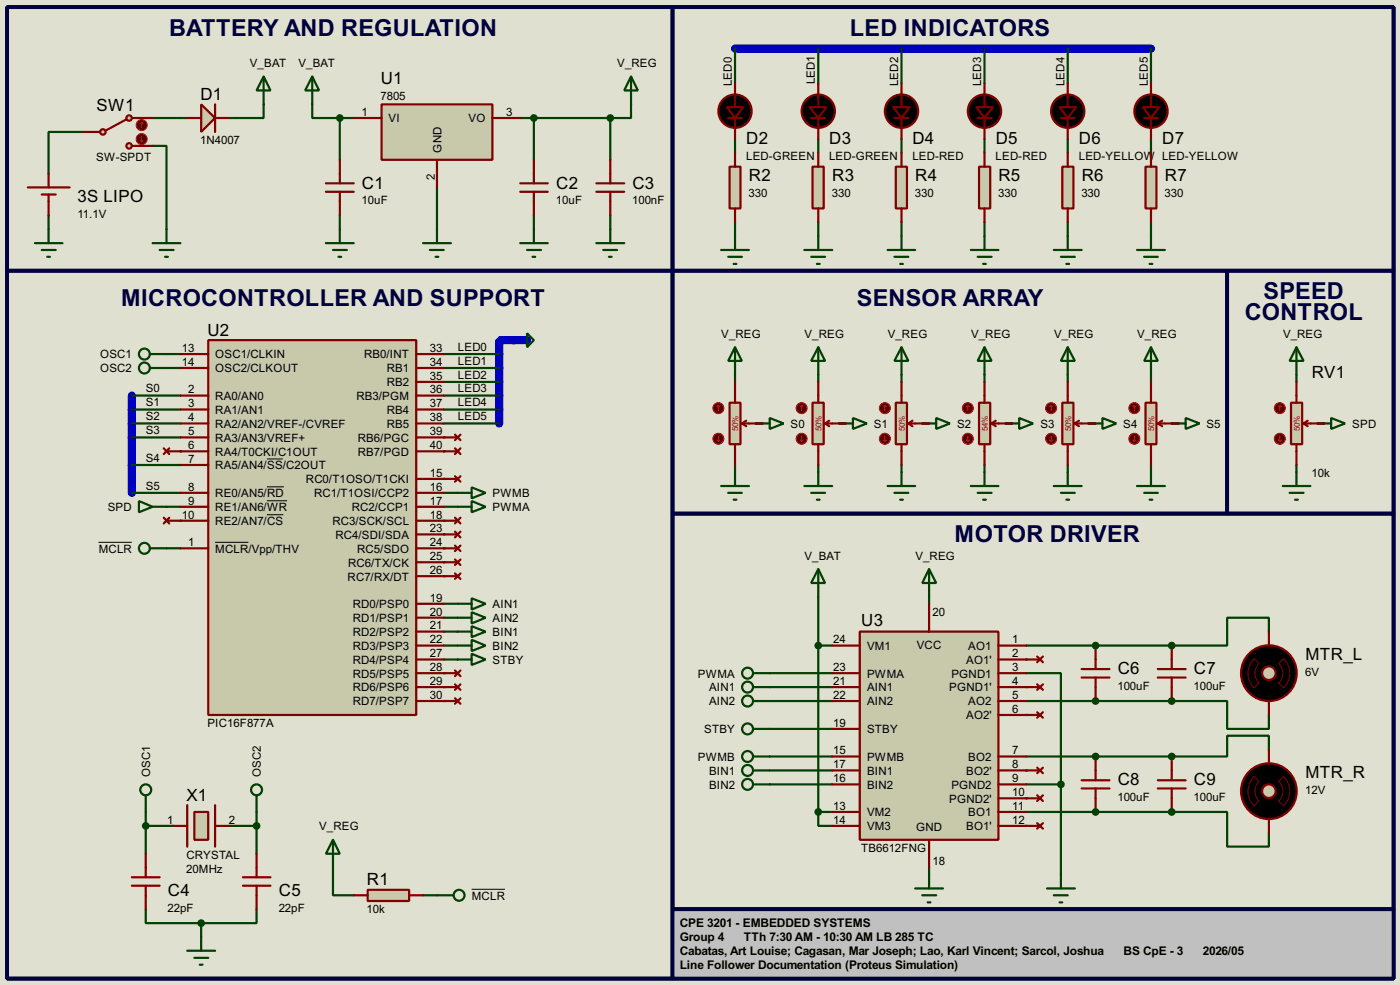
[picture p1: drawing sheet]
<svg xmlns="http://www.w3.org/2000/svg" width="256mm" height="180mm" viewBox="0 0 256 180" stroke-linecap="round" stroke-linejoin="round" font-family="sans-serif">
<path d="M0 0h256.5v180.3h-256.5z" fill="#e0e0d0"/>
<path d="M134.7 8.9h76.2M24.2 72.4v17.8M94 62.3h-2.5v15.2" fill="none" stroke="#0000c0" stroke-width="1.5"/>
<circle cx="94" cy="62.3" r=".75" fill="#0000c0"/>
<path d="M26.7 151.2h5.1M26.7 148.6v7.7M42 151.2h5M47 148.6v7.7M26.7 166.4v2.6h10.2M36.9 169v2.5M47 166.4v2.6h-10.1" fill="none" stroke="#004000" stroke-width=".4"/>
<circle cx="33.1" cy="82.6" r=".2" fill="#004000"/>
<path d="M30.5 92.8h2.6" fill="none" stroke="#004000" stroke-width=".4"/>
<circle cx="33.1" cy="95.3" r=".2" fill="#004000"/>
<path d="M30.5 64.8h2.6M30.5 67.4h2.6M81.3 90.2h2.6M81.3 92.8h2.6" fill="none" stroke="#004000" stroke-width=".4"/>
<circle cx="81.3" cy="95.3" r=".2" fill="#004000"/>
<path d="M81.3 110.5h2.6M81.3 113.1h2.6" fill="none" stroke="#004000" stroke-width=".4"/>
<g fill="#004000">
<circle cx="81.3" cy="82.6" r=".2"/>
<circle cx="81.3" cy="80.1" r=".2"/>
</g>
<path d="M81.3 77.5h10.2M81.3 75h10.2M81.3 72.4h10.2M81.3 69.9h10.2M81.3 67.4h10.2M81.3 64.8h10.2" fill="none" stroke="#004000" stroke-width=".4"/>
<g fill="#004000">
<circle cx="81.3" cy="128.3" r=".2"/>
<circle cx="81.3" cy="125.8" r=".2"/>
<circle cx="81.3" cy="123.2" r=".2"/>
</g>
<path d="M81.3 118.2h2.6M81.3 115.6h2.6M81.3 120.7h2.6" fill="none" stroke="#004000" stroke-width=".4"/>
<g fill="#004000">
<circle cx="81.3" cy="105.5" r=".2"/>
<circle cx="81.3" cy="102.9" r=".2"/>
<circle cx="81.3" cy="100.4" r=".2"/>
<circle cx="81.3" cy="97.8" r=".2"/>
<circle cx="81.3" cy="87.7" r=".2"/>
</g>
<g fill="none" stroke="#004000" stroke-width=".4">
<path d="M48.3 19.1v2.5h-6.3M57.2 19.1v2.5h5.1M115.6 19.1v2.5h-3.8M8.9 39.4v2.6M15.3 24.2h-6.4v7.6M28 26.7h2.5v15.3M28 21.6h6.3M62.3 21.6h2.5M62.3 21.6v7.7M62.3 39.4v2.6M80.1 34.3v7.7M95.3 21.6h16.5"/>
<path d="M97.8 21.6v7.7M97.8 39.4v2.6M111.8 21.6v7.7M111.8 39.4v2.6M24.2 72.4h8.9M24.2 77.5h8.9M24.2 75h8.9M24.2 90.2h8.9M24.2 85.1h8.9M24.2 80.1h8.9"/>
</g>
<circle cx="200.7" cy="118.2" r=".2" fill="#004000"/>
<path d="M200.7 118.2h14" fill="none" stroke="#004000" stroke-width=".4"/>
<circle cx="214.7" cy="118.2" r=".2" fill="#004000"/>
<path d="M232.5 115.6v-2.5h-7.7v5.1h-10.1" fill="none" stroke="#004000" stroke-width=".4"/>
<circle cx="200.7" cy="128.3" r=".2" fill="#004000"/>
<path d="M200.7 128.3h14" fill="none" stroke="#004000" stroke-width=".4"/>
<circle cx="214.7" cy="128.3" r=".2" fill="#004000"/>
<path d="M214.7 128.3h10.1v5.1h7.7v-2.5" fill="none" stroke="#004000" stroke-width=".4"/>
<circle cx="200.7" cy="138.5" r=".2" fill="#004000"/>
<path d="M200.7 138.5h14" fill="none" stroke="#004000" stroke-width=".4"/>
<circle cx="214.7" cy="138.5" r=".2" fill="#004000"/>
<path d="M232.5 137.2v-2.5h-7.7v3.8h-10.1" fill="none" stroke="#004000" stroke-width=".4"/>
<circle cx="200.7" cy="148.6" r=".2" fill="#004000"/>
<path d="M200.7 148.6h14" fill="none" stroke="#004000" stroke-width=".4"/>
<circle cx="214.7" cy="148.6" r=".2" fill="#004000"/>
<g fill="none" stroke="#004000" stroke-width=".4">
<path d="M149.9 109.3v39.3M149.9 118.2h2.6M188 118.2h12.7M141 123.2h11.5M141 125.8h11.5M141 128.3h11.5M141 138.5h11.5M141 141h11.5M141 143.6h11.5M149.9 148.6v2.6h2.6M149.9 148.6h2.6M194.4 143.6v16.5"/>
<path d="M214.7 148.6h10.1v6.4h7.7v-2.5"/>
</g>
<circle cx="188" cy="120.7" r=".2" fill="#004000"/>
<path d="M188 128.3h12.7" fill="none" stroke="#004000" stroke-width=".4"/>
<circle cx="188" cy="130.9" r=".2" fill="#004000"/>
<path d="M188 123.2h6.4v20.4" fill="none" stroke="#004000" stroke-width=".4"/>
<circle cx="188" cy="125.8" r=".2" fill="#004000"/>
<path d="M188 148.6h12.7" fill="none" stroke="#004000" stroke-width=".4"/>
<circle cx="188" cy="151.2" r=".2" fill="#004000"/>
<path d="M188 138.5h12.7" fill="none" stroke="#004000" stroke-width=".4"/>
<circle cx="188" cy="141" r=".2" fill="#004000"/>
<path d="M188 143.6h6.4" fill="none" stroke="#004000" stroke-width=".4"/>
<circle cx="188" cy="146.1" r=".2" fill="#004000"/>
<g fill="none" stroke="#004000" stroke-width=".4">
<path d="M134.7 8.9v6.4M149.9 8.9v6.4M165.2 8.9v6.4M180.4 8.9v6.4M195.6 8.9v6.4M210.9 8.9v6.4M134.7 25.5v2.5M149.9 25.5v2.5M165.2 25.5v2.5M180.4 25.5v2.5M195.6 25.5v2.5M210.9 25.5v2.5"/>
<path d="M134.7 40.7v2.5M149.9 40.7v2.5M165.2 40.7v2.5M180.4 40.7v2.5M195.6 40.7v2.5M210.9 40.7v2.5M134.7 68.6v1.3M138.5 77.5h1.3M149.9 68.6v1.3M153.7 77.5h1.3M165.2 68.6v1.3M169 77.5h1.2"/>
<path d="M180.4 68.6v1.3M184.2 77.5h1.3M195.6 68.6v1.3M199.4 77.5h1.3M210.9 68.6v1.3M214.7 77.5h1.3M237.5 68.6v1.3M241.4 77.5h1.2M134.7 85.1v1.3M149.9 85.1v1.3M165.2 85.1v1.3M180.4 85.1v1.3"/>
<path d="M195.6 85.1v1.3M210.9 85.1v1.3M237.5 85.1v1.3M30.5 100.4h2.6M170.2 109.3v1.2M141 133.4h11.5M61 158.8v5.1h3.8M170.2 158.8v3.8M77.5 163.9h2.6M167.7 162.6h5.1M169 163.9h2.5M170 165.2h.5"/>
</g>
<path d="M5.1 34.3h7.7M7.7 35.6h2.5M8.9 31.8v2.5M8.9 35.6v3.8" fill="none" stroke="#800000" stroke-width=".4"/>
<path d="M69.9 19.1h20.3v10.2h-20.3z" fill="#c8c8aa" stroke="#800000" stroke-width=".4"/>
<path d="M64.8 21.6h5.1M80.1 29.3v5M90.2 21.6h5.1" fill="none" stroke="#800000" stroke-width=".4"/>
<circle cx="232.4" cy="123.2" r="5.1" fill="#000" stroke="#800000" stroke-width=".4"/>
<path d="M229.8 120.6l.9 .8a2.54 2.54 0 0 0 0 3.6l-.9 .9a3.7 3.7 0 0 1 0-5.3zM234.3 121.4l.9-.8a3.7 3.7 0 0 1 0 5.3l-.9-.9a2.53 2.53 0 0 0 0-3.6z" fill="none" stroke="#800000" stroke-width=".18"/>
<circle cx="232.4" cy="123.2" r="1.25" fill="#c8c8aa" stroke="#800000" stroke-width=".4"/>
<path d="M95.3 35.1h5.1M95.3 33.6h5.1M97.8 29.3v4.3M97.8 35.1v4.3M109.3 35.1h5.1M109.3 33.6h5.1M111.8 29.3v4.3M111.8 35.1v4.3M232.5 115.6v2.6M232.5 128.3v2.6" fill="none" stroke="#800000" stroke-width=".4"/>
<circle cx="232.4" cy="144.8" r="5.1" fill="#000" stroke="#800000" stroke-width=".4"/>
<path d="M229.8 142.1l.9 .9a2.54 2.54 0 0 0 0 3.6l-.9 .9a3.8 3.8 0 0 1 0-5.4zM235.2 142.1a3.8 3.8 0 0 1 0 5.4l-.9-.9a2.54 2.54 0 0 0 0-3.6z" fill="none" stroke="#800000" stroke-width=".18"/>
<circle cx="232.4" cy="144.8" r="1.25" fill="#c8c8aa" stroke="#800000" stroke-width=".4"/>
<path d="M232.5 137.2v2.6M34.3 147.4v7.6M39.4 147.4v7.6M232.5 149.9v2.6" fill="none" stroke="#800000" stroke-width=".4"/>
<path d="M35.6 148.6h2.6v5.1h-2.6z" fill="#c8c8aa" stroke="#800000" stroke-width=".4"/>
<g fill="none" stroke="#800000" stroke-width=".4">
<path d="M83.4 79.6l1 1M84.4 79.6l-1 1M30 94.8l1 1M30 82.1l1 1M30.5 82.6h2.6M30.5 95.3h2.6M31 94.8l-1 1M31 82.1l-1 1M81.3 80.1h2.6M81.3 82.6h2.6M81.3 87.7h2.6M81.3 95.3h2.6"/>
<path d="M81.3 97.8h2.6M83.4 82.1l1 1M83.4 87.2l1 1M83.4 94.8l1 1M83.4 97.3l1 1.1M83.4 99.9l1 1M84.4 82.1l-1 1M84.4 87.2l-1 1M84.4 94.8l-1 1M84.4 97.3l-1 1.1M84.4 99.9l-1 1M81.3 100.4h2.6"/>
<path d="M81.3 102.9h2.6M81.3 105.5h2.6M83.4 102.4l1 1M83.4 105l1 1M84.4 102.4l-1 1M84.4 105l-1 1M200.7 118.2v4.3M214.7 118.2v4.3M81.3 123.2h2.6M81.3 125.8h2.6M81.3 128.3h2.6M83.4 122.7l1 1.1"/>
<path d="M83.4 125.3l1 1M83.4 127.8l1 1M84.4 122.7l-1 1.1M84.4 125.3l-1 1M84.4 127.8l-1 1M198.2 122.5h5.1M198.2 124h5.1M200.7 124v4.3M212.1 122.5h5.1M212.1 124h5.1M214.7 124v4.3M26.7 156.3v4.3"/>
<path d="M31.8 151.2h2.5M39.4 151.2h2.6M47 156.3v4.3M24.2 160.6h5.1M24.2 162.1h5.1M26.7 162.1v4.3M44.5 160.6h5.1M44.5 162.1h5.1M47 162.1v4.3"/>
</g>
<g fill="none" stroke="#004000" stroke-width=".4">
<path d="M27.5 64.8h3M27.5 67.4h3M96.6 61l1.2 1.3-1.2 1.3zM25.5 91.7l2.5 1.1-2.5 1zM28 92.8h2.5M83.9 90.2h2.5M83.9 92.8h2.5M86.4 91.7l2.6 1.1-2.6 1zM86.4 89.2l2.6 1-2.6 1zM132.1 89h5.1M133.4 90.2h2.5M134.4 91.5h.5"/>
<path d="M134.7 86.4v2.6M147.4 89h5.1M148.6 90.2h2.6M149.7 91.5h.5M149.9 86.4v2.6M162.6 89h5.1M163.9 90.2h2.5M164.9 91.5h.5M165.2 86.4v2.6M177.9 89h5M179.1 90.2h2.6M180.1 91.5h.5"/>
<path d="M180.4 86.4v2.6M193.1 89h5.1M194.4 90.2h2.5M195.4 91.5h.5M195.6 86.4v2.6M208.3 89h5.1M209.6 90.2h2.5M210.6 91.5h.5M210.9 86.4v2.6M235 89h5.1M236.3 90.2h2.5M237.3 91.5h.5"/>
<path d="M237.5 86.4v2.6M83.9 110.5h2.5M83.9 113.1h2.5M83.9 115.6h2.5M83.9 118.2h2.5M86.4 109.5l2.6 1-2.6 1.1zM86.4 112.1l2.6 1-2.6 1zM86.4 114.6l2.6 1-2.6 1zM86.4 117.1l2.6 1.1-2.6 1zM86.4 119.7l2.6 1-2.6 1zM83.9 120.7h2.5M138 123.2h3"/>
<path d="M138 138.5h3M138 125.8h3M138 128.3h3M138 133.4h3M26.7 145.6v3M47 145.6v3M138 141h3M138 143.6h3M34.3 174h5.1M35.6 175.3h2.6M36.6 176.6h.5M36.9 171.5v2.5"/>
<circle cx="26.4" cy="64.8" r="1"/>
<circle cx="26.4" cy="67.4" r="1"/>
<circle cx="136.9" cy="138.5" r="1"/>
<circle cx="136.9" cy="125.8" r="1"/>
<circle cx="136.9" cy="133.4" r="1"/>
<circle cx="136.9" cy="123.2" r="1"/>
<circle cx="136.9" cy="128.3" r="1"/>
<circle cx="26.7" cy="144.6" r="1"/>
<circle cx="47" cy="144.6" r="1"/>
<circle cx="136.9" cy="141" r="1"/>
<circle cx="136.9" cy="143.6" r="1"/>
</g>
<g fill="#004000" stroke="#004000" stroke-width=".4">
<circle cx="36.8" cy="169" r=".5"/>
<circle cx="26.7" cy="151.2" r=".5"/>
<circle cx="47" cy="151.2" r=".5"/>
</g>
<path d="M94 62.3h2.6" fill="none" stroke="#0000c0" stroke-width="1.5"/>
<path d="M38.2 62.3h38.1v68.6h-38.1z" fill="#c8c8aa" stroke="#800000" stroke-width=".4"/>
<g fill="none" stroke="#800000" stroke-width=".4">
<path d="M33.1 72.4h5.1M33.1 75h5.1M33.1 77.5h5.1M33.1 64.8h5.1M33.1 67.4h5.1M76.3 72.4h5M76.3 75h5M76.3 77.5h5M76.3 64.8h5M76.3 67.4h5M76.3 69.9h5M33.1 82.6h5.1"/>
<path d="M33.1 85.1h5.1M33.1 90.2h5.1M33.1 92.8h5.1M33.1 95.3h5.1M33.1 80.1h5.1M76.3 82.6h5M76.3 90.2h5M76.3 92.8h5M76.3 95.3h5M76.3 80.1h5M76.3 97.8h5M76.3 87.7h5"/>
<path d="M33.1 100.4h5.1M76.3 110.5h5M76.3 113.1h5M76.3 118.2h5M76.3 115.6h5M76.3 105.5h5M76.3 102.9h5M76.3 100.4h5M76.3 128.3h5M76.3 125.8h5M76.3 123.2h5M76.3 120.7h5"/>
</g>
<path d="M39.4 99.3h6.1M48.9 84h2.9M48.9 89.1h3.1M48.9 91.7h3.7M48.9 94.2h3" fill="none" stroke="#000" stroke-width=".18"/>
<path d="M36.9 19.1l2.5 2.5-2.5 2.6z" fill="#c8c8aa" stroke="#800000" stroke-width=".4"/>
<path d="M39.4 19.1v5.1M34.3 21.6h2.6M39.4 21.6h2.6" fill="none" stroke="#800000" stroke-width=".4"/>
<path d="M6.4 44.5h5.1M7.7 45.8h2.5M8.7 47h.5M8.9 42v2.5" fill="none" stroke="#004000" stroke-width=".4"/>
<circle cx="18.8" cy="24.2" r=".5" fill="#c8c8aa" stroke="#800000" stroke-width=".4"/>
<path d="M17.8 24.2h.5" fill="none" stroke="#800000" stroke-width=".4"/>
<circle cx="23.6" cy="21.6" r=".5" fill="#c8c8aa" stroke="#800000" stroke-width=".4"/>
<path d="M23.2 21.9l-3.8 2M24.2 21.6h1.3" fill="none" stroke="#800000" stroke-width=".4"/>
<circle cx="23.6" cy="26.7" r=".5" fill="#c8c8aa" stroke="#800000" stroke-width=".4"/>
<path d="M15.3 24.2h2.5M24.2 26.7h3.8M25.5 21.6h2.5" fill="none" stroke="#800000" stroke-width=".4"/>
<circle cx="25.9" cy="25.5" r="1" fill="#400000" stroke="#f00" stroke-width=".2"/>
<path d="M25.7 25.7l.3 .3M26 24.9v1.1M26.2 25.7l-.2 .3" fill="none" stroke="#f00" stroke-width=".2"/>
<circle cx="25.9" cy="22.9" r="1" fill="#400000" stroke="#f00" stroke-width=".2"/>
<path d="M26 22.4l-.3 .3M26 22.4l.2 .3M26 22.4v1" fill="none" stroke="#f00" stroke-width=".2"/>
<g fill="none" stroke="#004000" stroke-width=".4">
<path d="M48.3 14l1.3 2.6h-2.6zM48.3 14v5.1M57.2 14l1.3 2.6h-2.6zM57.2 14v5.1M115.6 14l1.3 2.6h-2.5zM115.6 14v5.1M28 44.5h5.1M29.3 45.8h2.5M30.3 47h.5M30.5 42v2.5M59.7 44.5h5.1M61 45.8h2.6"/>
<path d="M62 47h.5M62.3 42v2.5M77.5 44.5h5.1M78.8 45.8h2.5M79.8 47h.5M80.1 42v2.5M95.3 44.5h5.1M96.6 45.8h2.5M97.6 47h.5M97.8 42v2.5M109.3 44.5h5.1M110.5 45.8h2.6"/>
<path d="M111.6 47h.5M111.8 42v2.5M149.9 104.2l1.3 2.5h-2.6zM149.9 104.2v5.1M170.2 104.2l1.3 2.5h-2.5zM170.2 104.2v5.1M191.8 162.6h5.1M193.1 163.9h2.5M194.1 165.2h.5M194.4 160.1v2.5"/>
</g>
<g fill="none" stroke="#800000" stroke-width=".4">
<path d="M59.7 35.1h5.1M59.7 33.6h5.1M62.3 29.3v4.3M62.3 35.1v4.3M188 120.7h2.6M188 125.8h2.6M188 130.9h2.6M190 120.2l1.1 1M190 125.3l1.1 1M190 130.4l1.1 1M191.1 120.2l-1.1 1M191.1 125.3l-1.1 1"/>
<path d="M191.1 130.4l-1.1 1M200.7 138.5v4.3M214.7 138.5v4.3M188 141h2.6M188 146.1h2.6M188 151.2h2.6M190 140.5l1.1 1M190 145.6l1.1 1M190 150.7l1.1 1M191.1 140.5l-1.1 1M191.1 145.6l-1.1 1M191.1 150.7l-1.1 1"/>
<path d="M198.2 142.8h5.1M198.2 144.3h5.1M200.7 144.3v4.3M212.1 142.8h5.1M212.1 144.3h5.1M214.7 144.3v4.3"/>
</g>
<g fill="#004000" stroke="#004000" stroke-width=".4">
<circle cx="62.2" cy="21.6" r=".5"/>
<circle cx="97.8" cy="21.6" r=".5"/>
<circle cx="111.8" cy="21.6" r=".5"/>
<circle cx="200.7" cy="118.2" r=".5"/>
<circle cx="214.6" cy="118.2" r=".5"/>
<circle cx="200.7" cy="128.3" r=".5"/>
<circle cx="214.6" cy="128.3" r=".5"/>
<circle cx="200.7" cy="138.5" r=".5"/>
<circle cx="214.6" cy="138.5" r=".5"/>
<circle cx="200.7" cy="148.6" r=".5"/>
<circle cx="214.6" cy="148.6" r=".5"/>
<circle cx="194.3" cy="143.6" r=".5"/>
<circle cx="149.9" cy="118.2" r=".5"/>
<circle cx="149.9" cy="148.6" r=".5"/>
</g>
<path d="M157.5 115.6h25.4v38.1h-25.4z" fill="#c8c8aa" stroke="#800000" stroke-width=".4"/>
<g fill="none" stroke="#800000" stroke-width=".4">
<path d="M152.5 118.2h5M170.2 110.5v5.1M182.9 118.2h5.1M152.5 123.2h5M152.5 125.8h5M152.5 128.3h5M152.5 138.5h5M152.5 133.4h5M182.9 123.2h5.1M182.9 125.8h5.1M182.9 128.3h5.1M182.9 138.5h5.1"/>
<path d="M182.9 120.7h5.1M182.9 130.9h5.1M152.5 141h5M152.5 143.6h5M152.5 148.6h5M152.5 151.2h5M170.2 153.7v5.1M182.9 141h5.1M182.9 143.6h5.1M182.9 148.6h5.1M182.9 151.2h5.1M182.9 146.1h5.1"/>
</g>
<g fill="none" stroke="#004000" stroke-width=".4">
<path d="M138.5 77.5h2.5M141 76.5l2.6 1-2.6 1zM27.5 100.4h3"/>
<circle cx="26.4" cy="100.4" r="1"/>
</g>
<path d="M18.1 99.3h6.1" fill="none" stroke="#000" stroke-width=".18"/>
<path d="M133.7 73.7h2v7.6h-2z" fill="#c8c8aa" stroke="#800000" stroke-width=".4"/>
<path d="M134.7 69.9v3.8M135.9 77.5l.8 .5M135.9 77.5h3.9M136.7 77l-.8 .5M134.7 81.3v3.8" fill="none" stroke="#800000" stroke-width=".4"/>
<circle cx="131.6" cy="74.7" r="1" fill="#400000" stroke="#f00" stroke-width=".2"/>
<path d="M131.6 74.2l-.2 .3M131.6 74.2l.3 .3M131.6 74.2v1" fill="none" stroke="#f00" stroke-width=".2"/>
<circle cx="131.6" cy="80.3" r="1" fill="#400000" stroke="#f00" stroke-width=".2"/>
<path d="M131.6 79.8v1M131.4 80.6l.2 .2M131.9 80.6l-.3 .2" fill="none" stroke="#f00" stroke-width=".2"/>
<path d="M153.7 77.5h2.6M156.3 76.5l2.5 1-2.5 1z" fill="none" stroke="#004000" stroke-width=".4"/>
<path d="M148.9 73.7h2v7.6h-2z" fill="#c8c8aa" stroke="#800000" stroke-width=".4"/>
<path d="M149.9 69.9v3.8M151.2 77.5l.7 .5M151.2 77.5h3.8M151.9 77l-.7 .5M149.9 81.3v3.8" fill="none" stroke="#800000" stroke-width=".4"/>
<circle cx="146.8" cy="74.7" r="1" fill="#400000" stroke="#f00" stroke-width=".2"/>
<path d="M146.9 74.2l-.3 .3M146.9 74.2l.2 .3M146.9 74.2v1" fill="none" stroke="#f00" stroke-width=".2"/>
<circle cx="146.8" cy="80.3" r="1" fill="#400000" stroke="#f00" stroke-width=".2"/>
<path d="M146.9 79.8v1M146.6 80.6l.3 .2M147.1 80.6l-.2 .2" fill="none" stroke="#f00" stroke-width=".2"/>
<path d="M169 77.5h2.5M171.5 76.5l2.5 1-2.5 1z" fill="none" stroke="#004000" stroke-width=".4"/>
<path d="M164.1 73.7h2.1v7.6h-2.1z" fill="#c8c8aa" stroke="#800000" stroke-width=".4"/>
<path d="M165.2 69.9v3.8M166.4 77.5l.8 .5M166.4 77.5h3.8M167.2 77l-.8 .5M165.2 81.3v3.8" fill="none" stroke="#800000" stroke-width=".4"/>
<circle cx="162.1" cy="74.7" r="1" fill="#400000" stroke="#f00" stroke-width=".2"/>
<path d="M162.1 74.2l-.2 .3M162.1 74.2l.3 .3M162.1 74.2v1" fill="none" stroke="#f00" stroke-width=".2"/>
<circle cx="162.1" cy="80.3" r="1" fill="#400000" stroke="#f00" stroke-width=".2"/>
<path d="M162.1 79.8v1M161.9 80.6l.2 .2M162.4 80.6l-.3 .2" fill="none" stroke="#f00" stroke-width=".2"/>
<path d="M184.2 77.5h2.5M186.7 76.5l2.6 1-2.6 1z" fill="none" stroke="#004000" stroke-width=".4"/>
<path d="M179.4 73.7h2v7.6h-2z" fill="#c8c8aa" stroke="#800000" stroke-width=".4"/>
<path d="M180.4 69.9v3.8M181.7 77.5l.7 .5M181.7 77.5h3.8M182.4 77l-.7 .5M180.4 81.3v3.8" fill="none" stroke="#800000" stroke-width=".4"/>
<circle cx="177.3" cy="74.7" r="1" fill="#400000" stroke="#f00" stroke-width=".2"/>
<path d="M177.3 74.2l-.2 .3M177.3 74.2l.3 .3M177.3 74.2v1" fill="none" stroke="#f00" stroke-width=".2"/>
<circle cx="177.3" cy="80.3" r="1" fill="#400000" stroke="#f00" stroke-width=".2"/>
<path d="M177.3 79.8v1M177.1 80.6l.2 .2M177.6 80.6l-.3 .2" fill="none" stroke="#f00" stroke-width=".2"/>
<path d="M199.4 77.5h2.6M202 76.5l2.5 1-2.5 1z" fill="none" stroke="#004000" stroke-width=".4"/>
<path d="M194.6 73.7h2.1v7.6h-2.1z" fill="#c8c8aa" stroke="#800000" stroke-width=".4"/>
<path d="M195.6 69.9v3.8M196.9 77.5l.8 .5M196.9 77.5h3.8M197.7 77l-.8 .5M195.6 81.3v3.8" fill="none" stroke="#800000" stroke-width=".4"/>
<circle cx="192.5" cy="74.7" r="1" fill="#400000" stroke="#f00" stroke-width=".2"/>
<path d="M192.6 74.2l-.3 .3M192.6 74.2l.2 .3M192.6 74.2v1" fill="none" stroke="#f00" stroke-width=".2"/>
<circle cx="192.5" cy="80.3" r="1" fill="#400000" stroke="#f00" stroke-width=".2"/>
<path d="M192.6 79.8v1M192.3 80.6l.3 .2M192.8 80.6l-.2 .2" fill="none" stroke="#f00" stroke-width=".2"/>
<path d="M214.7 77.5h2.5M217.2 76.5l2.6 1-2.6 1z" fill="none" stroke="#004000" stroke-width=".4"/>
<path d="M209.9 73.7h2v7.6h-2z" fill="#c8c8aa" stroke="#800000" stroke-width=".4"/>
<path d="M210.9 69.9v3.8M212.1 77.5l.8 .5M212.1 77.5h3.9M212.9 77l-.8 .5M210.9 81.3v3.8" fill="none" stroke="#800000" stroke-width=".4"/>
<circle cx="207.8" cy="74.7" r="1" fill="#400000" stroke="#f00" stroke-width=".2"/>
<path d="M207.8 74.2l-.2 .3M207.8 74.2l.3 .3M207.8 74.2v1" fill="none" stroke="#f00" stroke-width=".2"/>
<circle cx="207.8" cy="80.3" r="1" fill="#400000" stroke="#f00" stroke-width=".2"/>
<path d="M207.8 79.8v1M207.6 80.6l.2 .2M208.1 80.6l-.3 .2" fill="none" stroke="#f00" stroke-width=".2"/>
<g fill="none" stroke="#004000" stroke-width=".4">
<path d="M134.7 63.6l1.2 2.5h-2.5zM134.7 63.6v5M149.9 63.6l1.3 2.5h-2.6zM149.9 63.6v5M165.2 63.6l1.2 2.5h-2.5zM165.2 63.6v5M180.4 63.6l1.3 2.5h-2.6zM180.4 63.6v5M195.6 63.6l1.3 2.5h-2.5zM195.6 63.6v5M210.9 63.6l1.2 2.5h-2.5zM210.9 63.6v5"/>
<path d="M241.4 77.5h2.5M243.9 76.5l2.5 1-2.5 1z"/>
</g>
<path d="M236.5 73.7h2.1v7.6h-2.1z" fill="#c8c8aa" stroke="#800000" stroke-width=".4"/>
<path d="M237.5 69.9v3.8M238.8 77.5l.8 .5M238.8 77.5h3.8M239.6 77l-.8 .5M237.5 81.3v3.8" fill="none" stroke="#800000" stroke-width=".4"/>
<circle cx="234.4" cy="74.7" r="1" fill="#400000" stroke="#f00" stroke-width=".2"/>
<path d="M234.5 74.2l-.3 .3M234.5 74.2l.3 .3M234.5 74.2v1" fill="none" stroke="#f00" stroke-width=".2"/>
<circle cx="234.4" cy="80.3" r="1" fill="#400000" stroke="#f00" stroke-width=".2"/>
<path d="M234.5 79.8v1M234.2 80.6l.3 .2M234.8 80.6l-.3 .2" fill="none" stroke="#f00" stroke-width=".2"/>
<g fill="none" stroke="#004000" stroke-width=".4">
<path d="M80.1 163.9h3"/>
<circle cx="84.1" cy="163.9" r="1"/>
</g>
<path d="M86.4 162.8h6.1" fill="none" stroke="#000" stroke-width=".18"/>
<path d="M67.4 162.9h7.6v2h-7.6z" fill="#c8c8aa" stroke="#800000" stroke-width=".4"/>
<g fill="none" stroke="#800000" stroke-width=".4">
<path d="M134.7 15.3v4.3M149.9 15.3v4.3M165.2 15.3v4.3M180.4 15.3v4.3M195.6 15.3v4.3M210.9 15.3v4.3M133.4 21.6h2.5M134.7 21.6v3.9M148.6 21.6h2.6M149.9 21.6v3.9M163.9 21.6h2.5M165.2 21.6v3.9"/>
<path d="M179.1 21.6h2.6M180.4 21.6v3.9M194.4 21.6h2.5M195.6 21.6v3.9M209.6 21.6h2.5M210.9 21.6v3.9M64.8 163.9h2.6M75 163.9h2.5"/>
</g>
<path d="M237.5 63.6l1.3 2.5h-2.5zM237.5 63.6v5M61 153.7l1.3 2.6h-2.6zM61 153.7v5.1" fill="none" stroke="#004000" stroke-width=".4"/>
<g fill="#000" stroke="#800000" stroke-width=".4">
<path d="M133.2 19.6h3l-1.5 2zM148.4 19.6h3l-1.5 2zM163.6 19.6h3.1l-1.5 2zM178.9 19.6h3l-1.5 2zM194.1 19.6h3.1l-1.6 2zM209.4 19.6h3l-1.5 2z"/>
<circle cx="134.6" cy="20.4" r="3.1"/>
<circle cx="149.9" cy="20.4" r="3.1"/>
<circle cx="165.1" cy="20.4" r="3.1"/>
<circle cx="180.3" cy="20.4" r="3.1"/>
<circle cx="195.6" cy="20.4" r="3.1"/>
<circle cx="210.8" cy="20.4" r="3.1"/>
</g>
<path d="M133.7 30.5h2v7.7h-2z" fill="#c8c8aa" stroke="#800000" stroke-width=".4"/>
<path d="M134.7 28v2.5M134.7 38.2v2.5" fill="none" stroke="#800000" stroke-width=".4"/>
<path d="M148.9 30.5h2v7.7h-2z" fill="#c8c8aa" stroke="#800000" stroke-width=".4"/>
<path d="M149.9 28v2.5M149.9 38.2v2.5" fill="none" stroke="#800000" stroke-width=".4"/>
<path d="M164.1 30.5h2.1v7.7h-2.1z" fill="#c8c8aa" stroke="#800000" stroke-width=".4"/>
<path d="M165.2 28v2.5M165.2 38.2v2.5" fill="none" stroke="#800000" stroke-width=".4"/>
<path d="M179.4 30.5h2v7.7h-2z" fill="#c8c8aa" stroke="#800000" stroke-width=".4"/>
<path d="M180.4 28v2.5M180.4 38.2v2.5" fill="none" stroke="#800000" stroke-width=".4"/>
<path d="M194.6 30.5h2.1v7.7h-2.1z" fill="#c8c8aa" stroke="#800000" stroke-width=".4"/>
<path d="M195.6 28v2.5M195.6 38.2v2.5" fill="none" stroke="#800000" stroke-width=".4"/>
<path d="M209.9 30.5h2v7.7h-2z" fill="#c8c8aa" stroke="#800000" stroke-width=".4"/>
<path d="M210.9 28v2.5M210.9 38.2v2.5" fill="none" stroke="#800000" stroke-width=".4"/>
<g fill="none" stroke="#004000" stroke-width=".4">
<path d="M132.1 45.8h5.1M133.4 47h2.5M134.4 48.3h.5M134.7 43.2v2.6M147.4 45.8h5.1M148.6 47h2.6M149.7 48.3h.5M149.9 43.2v2.6M162.6 45.8h5.1M163.9 47h2.5M164.9 48.3h.5M165.2 43.2v2.6"/>
<path d="M177.9 45.8h5M179.1 47h2.6M180.1 48.3h.5M180.4 43.2v2.6M193.1 45.8h5.1M194.4 47h2.5M195.4 48.3h.5M195.6 43.2v2.6M208.3 45.8h5.1M209.6 47h2.5M210.6 48.3h.5M210.9 43.2v2.6"/>
</g>
<path d="M1.3 1.3h121.9v48.3h-121.9zM1.3 1.3h254v177.8h-254zM123.2 1.3h132.1v48.3h-132.1zM1.3 49.6h121.9v129.5h-121.9zM123.2 49.6h101.6v44.4h-101.6zM224.8 49.6h30.5v44.4h-30.5zM123.2 94h132.1v72.4h-132.1z" fill="none" stroke="#000040" stroke-width=".7"/>
<path d="M123.2 166.4h132.1v12.7h-132.1z" fill="#c0c0c0" stroke="#000040" stroke-width=".7"/>
<g font-size="4.8" fill="#000040">
<text x="31" y="6.5">BATTERY AND REGULATION</text>
<text x="155.7" y="6.5">LED INDICATORS</text>
<text x="22.2" y="56.1">MICROCONTROLLER AND SUPPORT</text>
<text x="157" y="56.1">SENSOR ARRAY</text>
<text x="228" y="58.6">CONTROL</text>
<text x="231.5" y="54.8">SPEED</text>
<text x="174.9" y="99.3">MOTOR DRIVER</text>
</g>
<g font-size="3.5">
<text x="69.8" y="15.5">U1</text>
<text x="17.7" y="20.3">SW1</text>
<text x="36.7" y="18.3">D1</text>
<text x="136.7" y="26.4">D2</text>
<text x="151.9" y="26.4">D3</text>
<text x="167.2" y="26.4">D4</text>
<text x="182.4" y="26.4">D5</text>
<text x="197.7" y="26.4">D6</text>
<text x="212.9" y="26.4">D7</text>
<text x="66.3" y="34.5">C1</text>
<text x="101.9" y="34.5">C2</text>
<text x="115.9" y="34.5">C3</text>
<text x="137.2" y="33.2">R2</text>
<text x="152.5" y="33.2">R3</text>
<text x="167.7" y="33.2">R4</text>
<text x="182.9" y="33.2">R5</text>
<text x="198.2" y="33.2">R6</text>
<text x="213.4" y="33.2">R7</text>
<text x="14.2" y="37">3S LIPO</text>
<text x="38" y="61.4">U2</text>
<text x="240.3" y="69.1">RV1</text>
<text x="157.8" y="114.5">U3</text>
<text x="204.8" y="123.4">C6</text>
<text x="218.7" y="123.4">C7</text>
<text x="239.2" y="120.9">MTR_L</text>
<text x="204.8" y="143.7">C8</text>
<text x="218.7" y="143.7">C9</text>
<text x="239.2" y="142.5">MTR_R</text>
<text x="34.2" y="146.6">X1</text>
<text x="30.8" y="164">C4</text>
<text x="51.1" y="164">C5</text>
<text x="67.2" y="162.1">R1</text>
</g>
<g font-size="2.5">
<text x="124.5" y="169.7">CPE 3201 - EMBEDDED SYSTEMS</text>
<text x="124.5" y="172.3">Group 4</text>
<text x="136.3" y="172.3">TTh 7:30 AM - 10:30 AM LB 285 TC</text>
<text x="124.5" y="174.8">Cabatas, Art Louise; Cagasan, Mar Joseph; Lao, Karl Vincent; Sarcol, Joshua</text>
<text x="124.5" y="177.4">Line Follower Documentation (Proteus Simulation)</text>
<text x="205.8" y="174.8">BS CpE - 3</text>
<text x="220.4" y="174.8">2026/05</text>
</g>
<g font-size="2.4">
<text x="45.8" y="12.3">V_BAT</text>
<text x="54.7" y="12.3">V_BAT</text>
<text x="113.1" y="12.3">V_REG</text>
<text x="134.1" y="15.8" transform="rotate(-90 134.1 15.8)">LED0</text>
<text x="149.3" y="15.5" transform="rotate(-90 149.3 15.5)">LED1</text>
<text x="164.6" y="15.8" transform="rotate(-90 164.6 15.8)">LED2</text>
<text x="179.8" y="15.8" transform="rotate(-90 179.8 15.8)">LED3</text>
<text x="195" y="15.8" transform="rotate(-90 195 15.8)">LED4</text>
<text x="210.3" y="15.8" transform="rotate(-90 210.3 15.8)">LED5</text>
<text x="66.2" y="21.2">1</text>
<text x="69.7" y="18.3">7805</text>
<text x="71.2" y="22.4">VI</text>
<text x="85.8" y="22.4">VO</text>
<text x="92.8" y="21.2">3</text>
<text x="17.6" y="29.4">SW-SPDT</text>
<text x="36.7" y="26.4">1N4007</text>
<text x="80.9" y="27.9" transform="rotate(-90 80.9 27.9)">GND</text>
<text x="136.7" y="29.3">LED-GREEN</text>
<text x="151.9" y="29.3">LED-GREEN</text>
<text x="167.1" y="29.3">LED-RED</text>
<text x="182.4" y="29.3">LED-RED</text>
<text x="197.6" y="29.3">LED-YELLOW</text>
<text x="212.9" y="29.3">LED-YELLOW</text>
<text x="79.7" y="33" transform="rotate(-90 79.7 33)">2</text>
<text x="14.2" y="40">11.1V</text>
<text x="66.3" y="37.4">10uF</text>
<text x="101.9" y="37.4">10uF</text>
<text x="115.8" y="37.4">100nF</text>
<text x="137.2" y="36.1">330</text>
<text x="152.4" y="36.1">330</text>
<text x="167.6" y="36.1">330</text>
<text x="182.9" y="36.1">330</text>
<text x="198.1" y="36.1">330</text>
<text x="213.4" y="36.1">330</text>
<text x="18.3" y="65.6">OSC1</text>
<text x="33.3" y="64.4">13</text>
<text x="39.4" y="65.6">OSC1/CLKIN</text>
<text x="66.7" y="65.6">RB0/INT</text>
<text x="78.8" y="64.4">33</text>
<text x="83.9" y="64.2">LED0</text>
<text x="132.1" y="61.8">V_REG</text>
<text x="147.4" y="61.8">V_REG</text>
<text x="162.6" y="61.8">V_REG</text>
<text x="177.9" y="61.8">V_REG</text>
<text x="193.1" y="61.8">V_REG</text>
<text x="208.3" y="61.8">V_REG</text>
<text x="235" y="61.8">V_REG</text>
<text x="18.3" y="68.1">OSC2</text>
<text x="26.7" y="71.8">S0</text>
<text x="33.3" y="67">14</text>
<text x="34.5" y="72">2</text>
<text x="39.4" y="68.1">OSC2/CLKOUT</text>
<text x="70.8" y="70.7">RB2</text>
<text x="70.8" y="68.1">RB1</text>
<text x="78.8" y="72">36</text>
<text x="78.8" y="69.5">35</text>
<text x="78.8" y="67">34</text>
<text x="83.9" y="71.8">LED3</text>
<text x="83.9" y="69.3">LED2</text>
<text x="83.9" y="66.7">LED1</text>
<text x="26.7" y="76.9">S2</text>
<text x="26.7" y="74.4">S1</text>
<text x="34.5" y="74.6">3</text>
<text x="34.5" y="77.1">4</text>
<text x="39.4" y="73.2">RA0/AN0</text>
<text x="39.4" y="75.8">RA1/AN1</text>
<text x="65.3" y="73.2">RB3/PGM</text>
<text x="70.8" y="75.8">RB4</text>
<text x="78.8" y="77.1">38</text>
<text x="78.8" y="74.6">37</text>
<text x="83.9" y="76.9">LED5</text>
<text x="83.9" y="74.4">LED4</text>
<text x="26.7" y="79.5">S3</text>
<text x="34.5" y="82.2">6</text>
<text x="34.5" y="79.7">5</text>
<text x="39.4" y="78.3">RA2/AN2/VREF-/CVREF</text>
<text x="39.4" y="83.4">RA4/T0CKI/C1OUT</text>
<text x="39.4" y="80.8">RA3/AN3/VREF+</text>
<text x="65.5" y="83.4">RB7/PGD</text>
<text x="65.5" y="80.8">RB6/PGC</text>
<text x="70.8" y="78.3">RB5</text>
<text x="78.8" y="82.2">40</text>
<text x="78.8" y="79.7">39</text>
<text x="144.8" y="78.3">S0</text>
<text x="160.1" y="78.3">S1</text>
<text x="175.3" y="78.3">S2</text>
<text x="190.6" y="78.3">S3</text>
<text x="205.8" y="78.3">S4</text>
<text x="221" y="78.3">S5</text>
<text x="247.7" y="78.3">SPD</text>
<text x="26.7" y="89.6">S5</text>
<text x="26.7" y="84.5">S4</text>
<text x="34.5" y="84.7">7</text>
<text x="34.5" y="89.8">8</text>
<text x="39.4" y="85.9">RA5/AN4/SS/C2OUT</text>
<text x="56" y="88.5">RC0/T1OSO/T1CKI</text>
<text x="78.8" y="89.8">16</text>
<text x="78.8" y="87.3">15</text>
<text x="240.3" y="87.3">10k</text>
<text x="19.7" y="93.6">SPD</text>
<text x="33.3" y="94.9">10</text>
<text x="34.5" y="92.4">9</text>
<text x="39.4" y="91">RE0/AN5/RD</text>
<text x="39.4" y="93.6">RE1/AN6/WR</text>
<text x="57.5" y="91">RC1/T1OSI/CCP2</text>
<text x="64.4" y="93.6">RC2/CCP1</text>
<text x="78.8" y="92.4">17</text>
<text x="78.8" y="94.9">18</text>
<text x="90.2" y="93.6">PWMA</text>
<text x="90.2" y="91">PWMB</text>
<text x="18.1" y="101.2">MCLR</text>
<text x="34.5" y="100">1</text>
<text x="39.4" y="96.1">RE2/AN7/CS</text>
<text x="39.4" y="101.2">MCLR/Vpp/THV</text>
<text x="60.9" y="96.1">RC3/SCK/SCL</text>
<text x="61.4" y="98.6">RC4/SDI/SDA</text>
<text x="65.4" y="101.2">RC5/SDO</text>
<text x="78.8" y="100">24</text>
<text x="78.8" y="97.4">23</text>
<text x="63.7" y="106.3">RC7/RX/DT</text>
<text x="63.8" y="103.7">RC6/TX/CK</text>
<text x="78.8" y="105.1">26</text>
<text x="78.8" y="102.5">25</text>
<text x="147.4" y="102.5">V_BAT</text>
<text x="167.7" y="102.5">V_REG</text>
<text x="64.6" y="111.3">RD0/PSP0</text>
<text x="64.6" y="113.9">RD1/PSP1</text>
<text x="78.8" y="110.1">19</text>
<text x="78.8" y="112.7">20</text>
<text x="90.2" y="111.3">AIN1</text>
<text x="90.2" y="113.9">AIN2</text>
<text x="170.9" y="112.7">20</text>
<text x="64.6" y="119">RD3/PSP3</text>
<text x="64.6" y="116.4">RD2/PSP2</text>
<text x="78.8" y="117.8">22</text>
<text x="78.8" y="115.2">21</text>
<text x="90.2" y="116.4">BIN1</text>
<text x="90.2" y="119">BIN2</text>
<text x="152.7" y="117.8">24</text>
<text x="158.8" y="119">VM1</text>
<text x="167.9" y="118.9">VCC</text>
<text x="177.4" y="119">AO1</text>
<text x="185.5" y="117.8">1</text>
<text x="64.6" y="124">RD5/PSP5</text>
<text x="64.6" y="121.5">RD4/PSP4</text>
<text x="78.8" y="125.4">29</text>
<text x="78.8" y="122.8">28</text>
<text x="78.8" y="120.3">27</text>
<text x="90.2" y="121.5">STBY</text>
<text x="127.8" y="124">PWMA</text>
<text x="152.7" y="122.8">23</text>
<text x="152.7" y="125.4">21</text>
<text x="158.8" y="124">PWMA</text>
<text x="174.3" y="124">PGND1</text>
<text x="177" y="121.5">AO1'</text>
<text x="185.5" y="120.3">2</text>
<text x="185.5" y="122.8">3</text>
<text x="185.5" y="125.4">4</text>
<text x="239.1" y="123.8">6V</text>
<text x="64.6" y="129.1">RD7/PSP7</text>
<text x="64.6" y="126.6">RD6/PSP6</text>
<text x="78.8" y="127.9">30</text>
<text x="129.9" y="126.6">AIN1</text>
<text x="129.9" y="129.1">AIN2</text>
<text x="152.7" y="127.9">22</text>
<text x="158.8" y="126.6">AIN1</text>
<text x="158.8" y="129.1">AIN2</text>
<text x="173.9" y="126.6">PGND1'</text>
<text x="177" y="131.7">AO2'</text>
<text x="177.4" y="129.1">AO2</text>
<text x="185.5" y="127.9">5</text>
<text x="185.5" y="130.5">6</text>
<text x="204.7" y="126.3">100uF</text>
<text x="218.7" y="126.3">100uF</text>
<text x="38" y="133.1">PIC16F877A</text>
<text x="129" y="134.2">STBY</text>
<text x="152.7" y="133">19</text>
<text x="158.8" y="134.2">STBY</text>
<text x="27.5" y="142.2" transform="rotate(-90 27.5 142.2)">OSC1</text>
<text x="47.8" y="142.2" transform="rotate(-90 47.8 142.2)">OSC2</text>
<text x="127.8" y="139.3">PWMB</text>
<text x="129.9" y="141.8">BIN1</text>
<text x="152.7" y="138.1">15</text>
<text x="152.7" y="140.6">17</text>
<text x="152.7" y="143.2">16</text>
<text x="158.8" y="139.3">PWMB</text>
<text x="158.8" y="141.8">BIN1</text>
<text x="177" y="141.8">BO2'</text>
<text x="177.4" y="139.3">BO2</text>
<text x="185.5" y="138.1">7</text>
<text x="185.5" y="140.6">8</text>
<text x="185.5" y="143.2">9</text>
<text x="129.9" y="144.4">BIN2</text>
<text x="152.7" y="148.2">13</text>
<text x="158.8" y="144.4">BIN2</text>
<text x="158.8" y="149.4">VM2</text>
<text x="173.9" y="146.9">PGND2'</text>
<text x="174.3" y="144.4">PGND2</text>
<text x="177.4" y="149.4">BO1</text>
<text x="185.5" y="148.2">11</text>
<text x="185.5" y="145.7">10</text>
<text x="204.7" y="146.6">100uF</text>
<text x="218.7" y="146.6">100uF</text>
<text x="239.1" y="145.4">12V</text>
<text x="30.7" y="150.8">1</text>
<text x="42" y="150.8">2</text>
<text x="58.5" y="152">V_REG</text>
<text x="152.7" y="150.8">14</text>
<text x="157.7" y="155.9">TB6612FNG</text>
<text x="158.8" y="152">VM3</text>
<text x="167.8" y="152.1">GND</text>
<text x="177" y="152">BO1'</text>
<text x="185.5" y="150.8">12</text>
<text x="34.1" y="159.7">20MHz</text>
<text x="34.1" y="157.2">CRYSTAL</text>
<text x="170.9" y="158.3">18</text>
<text x="30.7" y="167">22pF</text>
<text x="51.1" y="167">22pF</text>
<text x="67.2" y="167.1">10k</text>
<text x="86.4" y="164.7">MCLR</text>
</g>
<g font-size="1.7" fill="#c00000">
<text x="135.3" y="79" transform="rotate(-90 135.3 79)">50%</text>
<text x="150.5" y="79" transform="rotate(-90 150.5 79)">50%</text>
<text x="165.8" y="79" transform="rotate(-90 165.8 79)">50%</text>
<text x="181" y="79" transform="rotate(-90 181 79)">54%</text>
<text x="196.2" y="79" transform="rotate(-90 196.2 79)">50%</text>
<text x="211.5" y="79" transform="rotate(-90 211.5 79)">50%</text>
<text x="238.1" y="79" transform="rotate(-90 238.1 79)">50%</text>
</g>
</svg>
